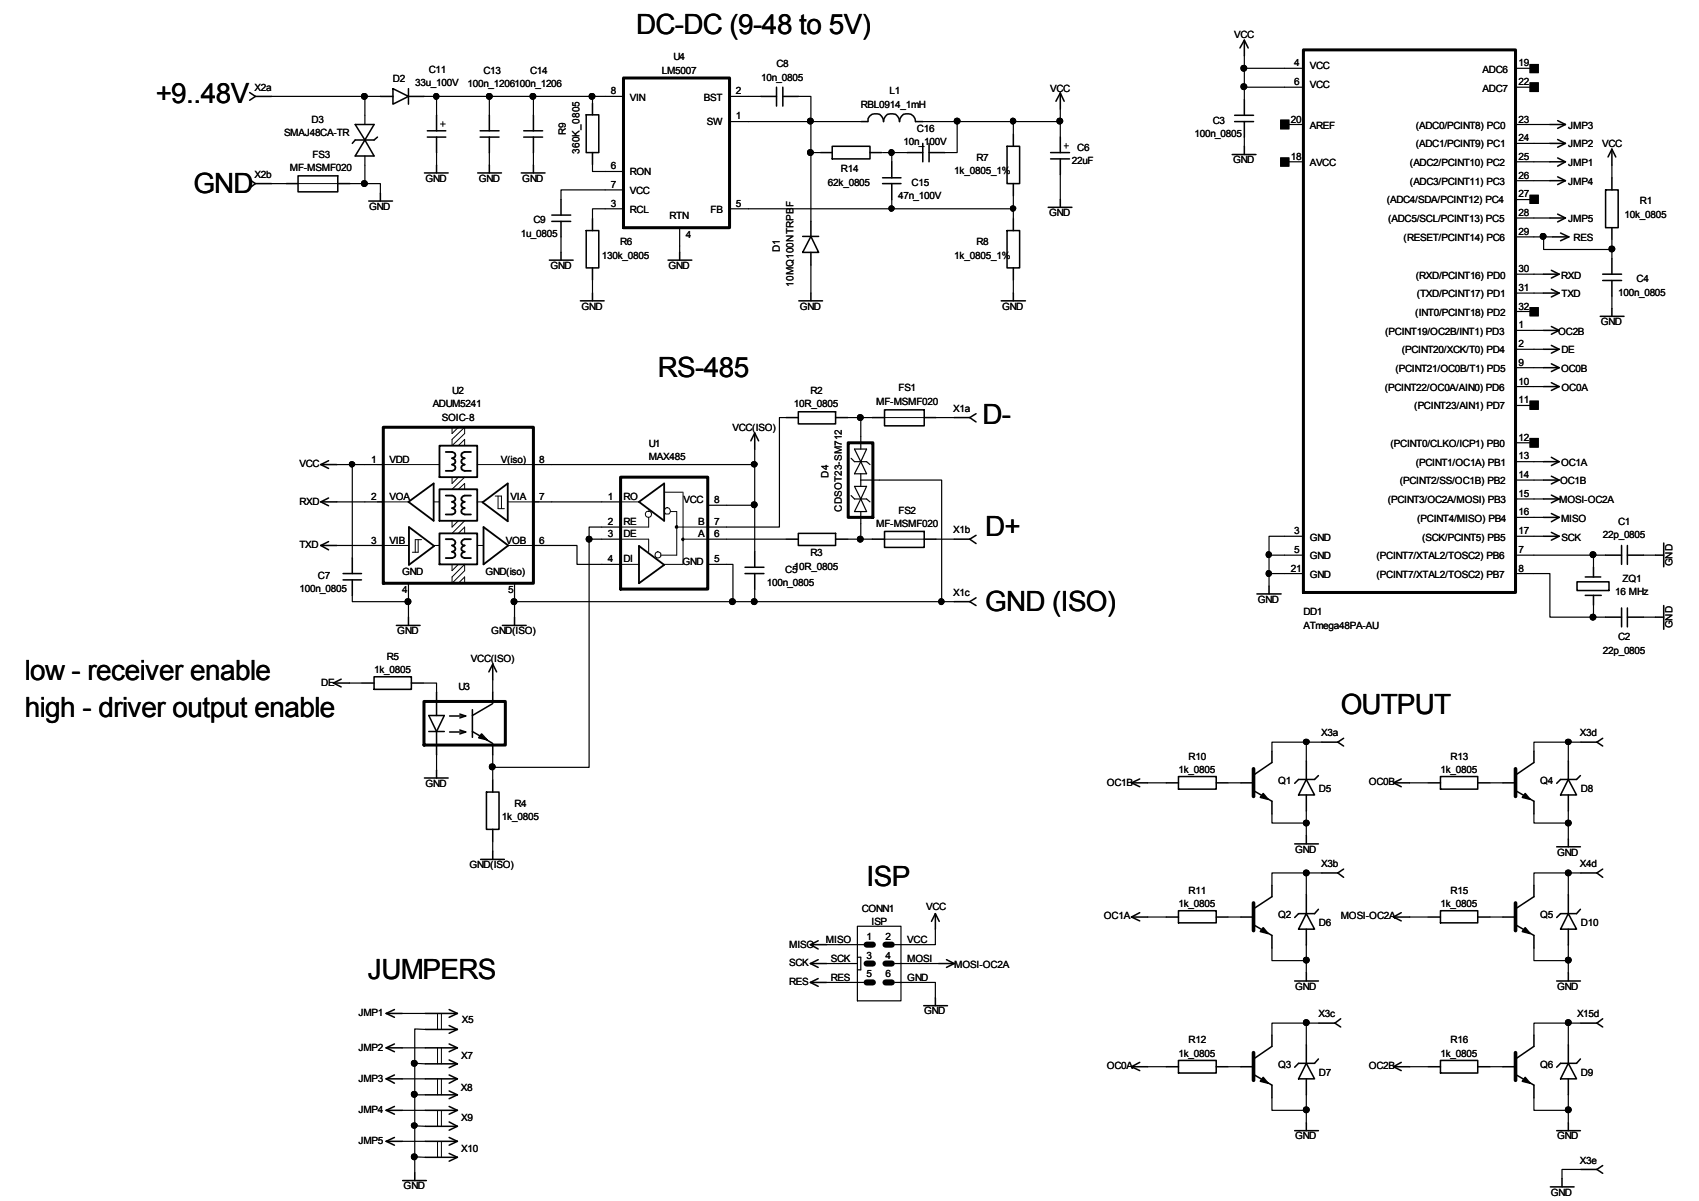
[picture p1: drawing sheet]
<svg xmlns="http://www.w3.org/2000/svg" width="297mm" height="210mm" viewBox="0 0 297 210" stroke-linecap="round" stroke-linejoin="round" font-family="sans-serif">
<g fill="#000">
<path d="M220.8 138.7l.9 1-1.4-.3zM266.7 138.7l.8 1-1.4-.3zM220.8 162.1l.9 1.1-1.4-.4zM266.7 162.1l.8 1.1-1.4-.4zM220.8 188.3l.9 1-1.4-.3zM266.7 188.3l.8 1-1.4-.3z"/>
<path d="M267.4 11.2h1.6v1.6h-1.6z" fill-rule="evenodd"/>
<path d="M267.4 14.4h1.6v1.7h-1.6z" fill-rule="evenodd"/>
<path d="M267.4 11.2h1.6v1.6h-1.6z" fill-rule="evenodd"/>
<path d="M267.4 14.4h1.6v1.7h-1.6z" fill-rule="evenodd"/>
<path d="M223.8 27.5h1.6v1.6h-1.6z" fill-rule="evenodd"/>
<path d="M223.8 20.9h1.6v1.7h-1.6z" fill-rule="evenodd"/>
<path d="M223.8 27.5h1.6v1.6h-1.6z" fill-rule="evenodd"/>
<path d="M223.8 20.9h1.6v1.7h-1.6z" fill-rule="evenodd"/>
<path d="M267.4 34h1.6v1.6h-1.6z" fill-rule="evenodd"/>
<path d="M267.4 34h1.6v1.6h-1.6z" fill-rule="evenodd"/>
<path d="M267.4 53.7h1.6v1.6h-1.6z" fill-rule="evenodd"/>
<path d="M267.4 53.7h1.6v1.6h-1.6z" fill-rule="evenodd"/>
<path d="M267.4 70h1.6v1.6h-1.6z" fill-rule="evenodd"/>
<path d="M267.4 76.5h1.6v1.7h-1.6z" fill-rule="evenodd"/>
<path d="M267.4 70h1.6v1.6h-1.6z" fill-rule="evenodd"/>
<path d="M267.4 76.5h1.6v1.7h-1.6z" fill-rule="evenodd"/>
<path d="M118.1 91.9h.3v.4h-.3z" fill-rule="evenodd"/>
<path d="M119.2 94.2l.2-.1 .2 .1-.2 .3z" fill-rule="evenodd"/>
<circle cx="63.7" cy="16.8" r=".52"/>
<circle cx="76.2" cy="16.8" r=".5"/>
<circle cx="85.5" cy="16.8" r=".52"/>
<circle cx="93.2" cy="16.8" r=".52"/>
<circle cx="103.5" cy="16.8" r=".52"/>
<circle cx="217.5" cy="11.9" r=".52"/>
<circle cx="217.5" cy="15.1" r=".52"/>
<circle cx="63.7" cy="32.1" r=".52"/>
<circle cx="141.7" cy="21.2" r=".52"/>
<circle cx="141.7" cy="26.7" r=".52"/>
<circle cx="155.8" cy="26.7" r=".5"/>
<circle cx="155.9" cy="36.4" r=".48"/>
<circle cx="167.3" cy="21.2" r=".52"/>
<circle cx="177.1" cy="21.2" r=".5"/>
<circle cx="177.1" cy="36.4" r=".48"/>
<circle cx="185.3" cy="21.2" r=".52"/>
<circle cx="269.8" cy="41.3" r=".52"/>
<circle cx="281.8" cy="43.5" r=".52"/>
<circle cx="150.4" cy="73" r=".52"/>
<circle cx="61.5" cy="81.1" r=".48"/>
<circle cx="103" cy="94.2" r=".52"/>
<circle cx="131.9" cy="88.2" r=".52"/>
<circle cx="131.9" cy="81.1" r=".5"/>
<circle cx="150.4" cy="94.2" r=".52"/>
<circle cx="221.8" cy="96.9" r=".5"/>
<circle cx="278.5" cy="96.9" r=".52"/>
<circle cx="71.3" cy="105.1" r=".52"/>
<circle cx="89.9" cy="105.1" r=".52"/>
<circle cx="128" cy="105.1" r=".52"/>
<circle cx="131.9" cy="105.1" r=".52"/>
<circle cx="164.6" cy="105.1" r=".5"/>
<circle cx="221.8" cy="100.2" r=".5"/>
<circle cx="278.5" cy="107.9" r=".52"/>
<circle cx="86" cy="134" r=".52"/>
<circle cx="228.4" cy="129.7" r=".5"/>
<circle cx="274.2" cy="129.7" r=".5"/>
<circle cx="228.4" cy="143.8" r=".52"/>
<circle cx="228.4" cy="152.6" r=".52"/>
<circle cx="274.2" cy="143.8" r=".52"/>
<circle cx="274.2" cy="152.6" r=".52"/>
<circle cx="228.4" cy="167.8" r=".52"/>
<circle cx="228.4" cy="178.7" r=".52"/>
<circle cx="274.2" cy="178.7" r=".52"/>
<circle cx="274.2" cy="167.8" r=".52"/>
<circle cx="72.4" cy="185.8" r=".52"/>
<circle cx="72.4" cy="191.3" r=".52"/>
<circle cx="72.4" cy="196.7" r=".5"/>
<circle cx="228.4" cy="194" r=".52"/>
<circle cx="274.2" cy="194" r=".52"/>
<circle cx="72.4" cy="202.2" r=".52"/>
</g>
<g fill="none" stroke="#000" stroke-width=".17">
<path d="M52.1 32.1h7M77 21.7h.8M77.4 21.3v.8M186.1 25.5h.7M186.4 25.1v.8M79 74.7v1.1l1.1-1.1M79 76.8l2.2-2.1v1.1l-2.2 2.1zM80.1 77.9l1.1-1.1v1.1M154.6 73h7M66 95.3h5.4M66 87.7h5.4M66 81.2h10.8"/>
<path d="M73.1 94.3v2.2h-1M73.7 94.3h-1.1v2.2M75.8 95.3h1M75.8 87.7h1M79 83.4v1.1l1.1-1.1M79 91v1.1l1.1-1.1M79 98.6v1.1l1.1-1.1M80.1 85.5l1.1-1v1M80.1 93.2l1.1-1.1v1.1M81.2 98.6v1.1l-2.2 2.2v-1.1zM81.2 83.4l-2.2 2.1M81.2 91l-2.2 2.2"/>
<path d="M83.4 95.3h1.1M83.4 87.7h1.1M83.4 81.2h9.9M86.6 86.7h1.1v2.2M87.1 86.7v2.2h1.1M88.9 95.3h5.4M88.9 87.7h5.4M108.5 87.7h3.2M108.5 98.6h3.2M108.5 94.2h4.9v2.2M113.4 90.4v1.7h-4.9M116.1 86h3.3"/>
<path d="M117.2 89.4h1.1v7.6h-2.8M118.3 92.1h5.4M119.4 86.1v12.5h-3.3M119.4 94.2h4.3M154.6 94.2h7M80.1 101.9l1.1-1.1v1.1M76.5 177.1v2.8M77.2 177.1v2.8M76.5 183.1v2.8M76.5 188.6v2.7M76.5 194.1v2.7M76.5 199.5v2.8"/>
<path d="M77.2 183.1v2.8M77.2 188.6v2.7M77.2 194.1v2.7M77.2 199.5v2.8"/>
<circle cx="63.7" cy="16.8" r=".52"/>
<circle cx="76.2" cy="16.8" r=".5"/>
<circle cx="85.5" cy="16.8" r=".52"/>
<circle cx="93.2" cy="16.8" r=".52"/>
<circle cx="103.5" cy="16.8" r=".52"/>
<circle cx="217.5" cy="11.9" r=".52"/>
<circle cx="217.5" cy="15.1" r=".52"/>
<circle cx="63.7" cy="32.1" r=".52"/>
<circle cx="141.7" cy="21.2" r=".52"/>
<circle cx="141.7" cy="26.7" r=".52"/>
<circle cx="155.8" cy="26.7" r=".5"/>
<circle cx="155.9" cy="36.4" r=".48"/>
<circle cx="167.3" cy="21.2" r=".52"/>
<circle cx="177.1" cy="21.2" r=".5"/>
<circle cx="177.1" cy="36.4" r=".48"/>
<circle cx="185.3" cy="21.2" r=".52"/>
<circle cx="269.8" cy="41.3" r=".52"/>
<circle cx="281.8" cy="43.5" r=".52"/>
<circle cx="150.4" cy="73" r=".52"/>
<circle cx="61.5" cy="81.1" r=".48"/>
<circle cx="103" cy="94.2" r=".52"/>
<circle cx="113.4" cy="89.9" r=".55"/>
<circle cx="115.1" cy="97" r=".55"/>
<circle cx="116.7" cy="89.3" r=".55"/>
<circle cx="131.9" cy="88.2" r=".52"/>
<circle cx="131.9" cy="81.1" r=".5"/>
<circle cx="150.4" cy="94.2" r=".52"/>
<circle cx="221.8" cy="96.9" r=".5"/>
<circle cx="278.5" cy="96.9" r=".52"/>
<circle cx="71.3" cy="105.1" r=".52"/>
<circle cx="89.9" cy="105.1" r=".52"/>
<circle cx="128" cy="105.1" r=".52"/>
<circle cx="131.9" cy="105.1" r=".52"/>
<circle cx="164.6" cy="105.1" r=".5"/>
<circle cx="221.8" cy="100.2" r=".5"/>
<circle cx="278.5" cy="107.9" r=".52"/>
<circle cx="86" cy="134" r=".52"/>
<circle cx="228.4" cy="129.7" r=".5"/>
<circle cx="274.2" cy="129.7" r=".5"/>
<circle cx="228.4" cy="143.8" r=".52"/>
<circle cx="228.4" cy="152.6" r=".52"/>
<circle cx="274.2" cy="143.8" r=".52"/>
<circle cx="274.2" cy="152.6" r=".52"/>
<circle cx="228.4" cy="167.8" r=".52"/>
<circle cx="228.4" cy="178.7" r=".52"/>
<circle cx="274.2" cy="178.7" r=".52"/>
<circle cx="274.2" cy="167.8" r=".52"/>
<circle cx="72.4" cy="185.8" r=".52"/>
<circle cx="72.4" cy="191.3" r=".52"/>
<circle cx="72.4" cy="196.7" r=".5"/>
<circle cx="228.4" cy="194" r=".52"/>
<circle cx="274.2" cy="194" r=".52"/>
<circle cx="72.4" cy="202.2" r=".52"/>
</g>
<g fill="none" stroke="#000" stroke-width=".21">
<path d="M47.5 16.8h19M63.8 16.8v5M74.1 16.8h34.9M76.3 16.8v3.4M85.6 16.8v3.4M93.3 16.8v3.4M103.6 16.8v1.1M127.5 16.8h5.6M139.6 16.8h2.2v21.9M185.4 19v5M217.5 9.7v7.7M217.5 11.9h10.4"/>
<path d="M217.5 15.2h10.4M265 11.9h3.2M265 15.2h3.2M47.5 32.1h2.6M61.2 32.1h2.6M63.8 32.1h2.7v1.7M63.8 27.3v4.8M76.3 26.7v2.2M85.6 26.7v2.2M93.3 26.7v2.2M103.6 28.9v1.1h5.4M109 36.5h-5.4v1.6"/>
<path d="M109 33.2h-10.9v1.7M118.8 39.8v4.3M127.5 21.3h23M127.5 36.5h49.7M141.8 26.7h1.6M154.3 26.7h4.3M155.9 26.7v1.6M155.9 34.9v1.6M161.3 21.3h24.1M167.3 21.3v5.4h-2.2M177.2 21.3v2.1M177.2 34.3v3.8"/>
<path d="M185.4 30.5v4.4M217.5 24v1.6M224.6 28.3h3.3M224.6 21.8h3.3M265 28.3h6M265 25.1h6M265 21.8h6M265 31.6h6M265 38.1h6M265 34.9h3.2M281.8 28.9v2.2M98.1 41.4v2.7"/>
<path d="M103.6 49v2.2M141.8 46.3v4.9M177.2 49v2.2M265 57.7h4.9M265 41.4h6.5M265 47.9h4.9M265 51.2h4.9M265 54.4h3.2M269.9 41.4v2.2h11.9M281.8 41.9v3.3M281.8 51.7v2.2M131.9 78.5v17.9"/>
<path d="M137.4 73h-1.1v19.1h-12.6M148.3 73h4.2M149.4 78.5h2.1l-1 2.2zM150.5 73v5.5M163.6 73h3.2M265 64.3h4.9M265 67.6h4.9M265 61h4.9M265 70.9h3.2M265 77.4h3.2M58.9 81.2h8.1M58.9 87.7h8.1"/>
<path d="M58.9 95.3h8.1M61.6 81.2v16.3M93.3 95.3h7.6v3.3h7.6M93.3 81.2h38.6M93.3 87.7h15.2M103 94.2v39.9h-16.9M103 94.2h5.5M108.5 92.1h-5.5v2.1M123.7 98.6h4.4v6.6M123.7 94.2h13.7M123.7 88.3h8.2M148.3 94.2h4.2"/>
<path d="M148.8 80.1l.6 .6h2.1l.6 .5M148.8 86.6l.6 .6h2.1l.6 .5M149.4 85h2.1l-1 2.2zM150.5 83.9h14.1v21.3M150.5 82.8v2.2M150.5 89.4v4.8M150.5 80.7l1 2.1h-2.1zM150.5 87.2l1 2.2h-2.1zM163.6 94.2h3.2M221.9 97h6M221.9 97v5.4M227.9 93.7h-6v3.3"/>
<path d="M265 97h15.7M265 80.7h4.9M265 83.9h4.9M265 87.2h4.9M265 90.4h4.9M265 93.7h4.9M278.6 97v2.1M287.3 97h2.1M61.1 119.4h2.1M61.6 104.1v1.1h9.8M71.4 101.9v6M74.1 119.4h2.2v1.6"/>
<path d="M86.1 118.8v2.2M90 101.9v6M90 105.2h76.8M131.9 103v2.2M221.9 100.2h6M265 100.2h6v7.7h7.6M278.6 107.9h2.1M278.6 105.7v2.2M287.3 107.9h2.1M76.3 131.9v2.7M86.1 131.9v4.3M200.6 136.8h3.3"/>
<path d="M214.8 136.8h2.2M228.4 129.7h-6v1.6M228.4 129.7v3.3M228.4 129.7h2.7M246.4 136.8h3.2M260.6 136.8h2.2M274.2 129.7h-6v1.6M274.2 129.7v3.3M274.2 129.7h2.2M86.1 147.2v1.6M222.4 142.2v1.6h6M228.4 152.6h-6v2.2"/>
<path d="M228.4 141.7v4.3M228.4 152.6v3.8M228.4 152.6h2.7M268.2 142.2v1.6h6M274.2 152.6h-6v2.2M274.2 141.7v4.9M274.2 152.6v3.8M274.2 152.6h2.2M70.3 177.1h4.1M74.4 179.9l-1.9-.1v6M144.5 168.4h5.4M144.5 171.7h6.5"/>
<path d="M144.5 165.1h6.5M149.9 161.9h7.6v13h-7.6zM149.9 167.3h.6v2.2h-.6M156.4 171.7h7.1v2.7M156.4 168.4h7.7M163.5 162.4v2.7h-7.1M200.6 160.3h3.3M214.8 160.3h2.2M222.4 165.7v2.2h6M228.4 178.8h-6v2.1M228.4 165.1v4.9M228.4 178.8v3.8"/>
<path d="M228.4 178.8h2.2M246.4 160.3h3.2M260.6 160.3h2.2M268.2 165.7v2.2h6M274.2 178.8h-6v2.1M274.2 165.1v4.9M274.2 178.8v3.8M274.2 178.8h2.2M70.3 183.1h4.1M70.3 188.6h4.1M70.3 194.1h4.1M70.3 199.5h4.1"/>
<path d="M72.5 185.8v19.2M72.5 196.8h1.9M72.5 191.3h1.9M72.5 185.8l1.9 .1M200.6 186.4h3.3M214.8 186.4h2.2M222.4 191.9v2.2h6M228.4 191.3v5M246.4 186.4h3.2M260.6 186.4h2.2M268.2 191.9v2.2h6M274.2 191.3v5"/>
<path d="M72.5 202.2l1.9 .1M276.4 204.4h-3.3v1.6"/>
</g>
<path d="M109 13.6h18.5v26.2h-18.5zM227.9 8.7h37.1v94.8h-37.1zM67 74.7h26.3v27.2h-26.3zM148.3 77.4h4.3v13h-4.3zM108.5 83.4h15.2v19.6h-15.2zM74.1 122.6h14.2v7.6h-14.2z" fill="none" stroke="#000" stroke-width=".53"/>
<g fill="none" stroke="#000" stroke-width=".27">
<path d="M43.6 16.2l1.1 .6M44.7 16.8h2.8M44.7 16.8l-1.1 .7M66.5 16.8h2.2M68.7 15.5l2.7 1.3-2.7 1.4zM71.4 15.5v2.7M71.4 16.8h2.7M103.6 18v2.1M133.1 16.8h2.7M135.8 15.2v3.3M136.9 15.2v3.3M136.9 16.8h2.7"/>
<path d="M185.4 16.3v2.7M185.4 16.3l.7 1.4M185.4 16.3l-.8 1.4M217.5 7v2.7M217.5 17.4v2.8M217.5 7l.7 1.4M217.5 7l-.7 1.4M43.6 31.4l1.1 .7M44.7 32.1h2.8M44.7 32.1l-1.1 .8M50.1 32.1h2M52.1 30.7h7v2.8h-7z"/>
<path d="M59.1 32.1h2.1M62.1 21.8h3.3l-1.6 2.7zM63.8 24.5l1.6 2.8h-3.3zM64.5 35.1h4.1M66 24l-.6 .5h-3.3l-.5 .6M66.5 33.8v1.3M74.2 30.2h4.2M74.7 24h3.2M74.7 22.9h3.2M76.3 20.2v2.7M76.3 24v2.7M76.3 28.9v1.3"/>
<path d="M83.5 30.2h4.2M83.9 24h3.3M83.9 22.9h3.3M85.6 20.2v2.7M85.6 24v2.7M85.6 28.9v1.3M91.1 30.2h4.2M91.6 24h3.3M91.6 22.9h3.3M93.3 20.2v2.7M93.3 24v2.7M93.3 28.9v1.3"/>
<path d="M96.5 38.7h3.3M96.5 37.6h3.3M98.1 34.9v2.7M98.1 38.7v2.7M102.5 20.1h2.2v6.6h-2.2zM103.6 26.7v2.1M103.6 38.2v2.1M141.8 38.7v2.6M143.5 26.7h2M145.5 25.6h6.6v2.2h-6.6zM150.6 21.3h1.1M151.8 21.3a1.35 1.35 0 0 1 1.3-1.4 1.35 1.35 0 0 1 1.4 1.4 1.34 1.34 0 0 1 1.6-1.4 1.31 1.31 0 0 1 1.2 1.4 1.4 1.4 0 0 1 1.4-1.4 1.4 1.4 0 0 1 1.4 1.4h1.2"/>
<path d="M152.1 26.7h2M154.3 32.1h3.2M154.3 31.1h3.2M155.9 28.3v2.8M155.9 32.1v2.8M158.6 26.7h2.7M161.3 25.1v3.2M162.4 26.7h2.7M162.4 25.1v3.2M176.1 25.6h2.2v6.5h-2.2zM177.2 23.5v2.1M177.2 32.1v2.1"/>
<path d="M177.2 38.2v2.1M183.3 36.2h4.1M183.7 26.7h3.3M183.7 27.8h3.3M185.4 24v2.7M185.4 27.8v2.7M185.4 34.9v1.3M215.4 27h4.2M215.9 21.3h3.3M215.9 20.2h3.3M217.5 21.3v2.7M217.5 25.6v1.4"/>
<path d="M271 21.8h2.7M271 28.3h2.7M271 25.1h2.7M271 31.6h2.7M271 38.1h2.7M272.3 27.6l1.4 .7M272.3 24.4l1.4 .7M272.3 21.1l1.4 .7M272.3 30.9l1.4 .7M272.3 37.4l1.4 .7M273.7 28.3l-1.4 .7M273.7 25.1l-1.4 .6"/>
<path d="M273.7 21.8l-1.4 .6M273.7 31.6l-1.4 .7M273.7 38.1l-1.4 .7M280.7 33.2h2.2v6.6h-2.2zM281.8 26.1v2.8M281.8 31.1v2.1M281.8 39.8v2M281.8 26.1l.7 1.3M281.8 26.1l-.7 1.3M96.1 45.5h4.1M98.1 44.1v1.4M101.5 52.6h4.1"/>
<path d="M102.5 40.3h2.2v6.5h-2.2zM103.6 46.8v2.1M103.6 51.2v1.4M116.8 45.5h4.1M118.8 44.1v1.4M139.7 52.6h4.1M140.3 41.3h2.8M141.8 41.3l1.3 2.8h-2.8zM141.8 44.1v2.2M141.8 51.2v1.4M175 52.6h4.3M176.1 40.3h2.2v6.5h-2.2z"/>
<path d="M177.2 46.8v2.1M177.2 51.2v1.4M269.9 47.9h2.7M269.9 51.2h2.7M269.9 57.7h2.7M271.2 47.2l1.4 .7M271.2 50.5l1.4 .7M271.2 57.1l1.4 .6M271.5 41.4h2.8M272.6 47.9l-1.4 .7M272.6 51.2l-1.4 .7M272.6 57.7l-1.4 .7"/>
<path d="M272.8 40.7l1.5 .7M274.3 41.4l-1.5 .7M279.8 55.3h4.1M280.2 49h3.3M280.2 47.9h3.3M281.8 45.2v2.7M281.8 49v2.7M281.8 53.9v1.4M131.9 75.7v2.8M131.9 75.7l.7 1.3M131.9 75.7l-.6 1.3M137.5 73h2.1"/>
<path d="M139.6 72h6.5v2.1h-6.5zM146.1 73h2.1M152.5 73h2.1M154.6 71.6h7v2.8h-7zM161.6 73h2M166.8 73h2.7M169.5 73l1.1 .7M170.6 72.3l-1.1 .7M269.9 64.3h2.7M269.9 67.6h2.7M269.9 61h2.7M271.2 79.9l1.4 .8"/>
<path d="M271.2 63.6l1.4 .7M271.2 66.9l1.4 .7M271.2 60.4l1.4 .6M272.6 64.3l-1.4 .6M272.6 67.6l-1.4 .6M272.6 61l-1.4 .7M56.1 87.7h2.8M56.1 87.7l1.3 .7M56.1 95.3h2.8M56.1 95.3l1.3 .8M56.1 81.2h2.8M56.1 81.2l1.3 .7"/>
<path d="M57.4 87l-1.3 .7M57.4 94.7l-1.3 .6M57.4 80.5l-1.3 .7M61.6 97.5v2.7M130.3 99.1h3.3M131.9 96.4v2.7M137.5 94.2h2.1M139.6 93.2h6.5v2.1h-6.5zM146.1 94.2h2.1M152.5 94.2h2.1M154.6 92.9h7v2.8h-7zM161.6 94.2h2"/>
<path d="M166.8 94.2h2.7M169.5 94.2l1.1 .8M170.6 93.6l-1.1 .6M269.9 83.9h2.7M269.9 80.7h2.7M269.9 87.2h2.7M269.9 90.4h2.7M269.9 93.7h2.7M271.2 83.2l1.4 .7M271.2 86.5l1.4 .7M271.2 89.7l1.4 .7M271.2 93l1.4 .7"/>
<path d="M272.6 83.9l-1.4 .7M272.6 80.7l-1.4 .7M272.6 87.2l-1.4 .7M272.6 90.4l-1.4 .8M272.6 93.7l-1.4 .7M278.6 99.1v1.7M280.7 97h2.8M283.5 95.3v3.3M284.5 95.3v3.3M284.5 97h2.8M289.4 97h1.5M290.9 94.9v4.2"/>
<path d="M58.3 119.4h2.8M58.3 119.4l1.3 .7M59.6 118.7l-1.3 .7M60 100.2h3.2M60 101.3h3.2M61.6 101.3v2.8M63.3 119.4h2.1M65.4 118.3h6.5v2.2h-6.5zM69.3 109.3h4.1M71.4 107.9v1.4M71.9 119.4h2.1M86.1 116.1v2.7"/>
<path d="M86.1 116.1l.7 1.3M86.1 116.1l-.6 1.3M87.8 109.3h4.2M90 107.9v1.4M130.3 100.2h3.3M131.9 100.2v2.8M166.8 105.2h2.7M169.5 105.2l1.1 .6M170.6 104.5l-1.1 .7M219.7 103.8h4.3M221.9 102.4v1.4M275.7 101.7h5.6v1.5h-5.6z"/>
<path d="M277.2 100.8h2.7M277.2 104.1h2.7M278.6 104.1v1.6M280.7 107.9h2.8M283.5 106.3v3.3M284.5 106.3v3.3M284.5 107.9h2.8M289.4 107.9h1.5M290.9 105.8v4.2M74.2 136h4.2M75 127.8h2.7M75 125.1h2.7l-1.4 2.7z"/>
<path d="M76.3 121v4.1M76.3 127.8v4.1M76.3 134.6v1.4M78.6 125.1h2.8M78.6 127.9h2.8M80.4 124.8l1 .3M80.4 127.6l1 .3M81.4 125.1l-1 .4M81.4 127.9l-1 .4M82.6 124v4.9M82.6 127.8l3.5 2.1M84.1 128.5l.7 .6-.9-.3"/>
<path d="M84.2 128.3l.9 1-1.4-.4zM85 138.4h2.2v6.5h-2.2zM86.1 123l-3.5 2.1M86.1 121v1.9M86.1 130v1.9M86.1 136.3v2.1M197.8 136.8h2.8M197.8 136.8l1.5 .7M199.3 136.1l-1.5 .7M203.9 136.8h2.1M206 135.7h6.6v2.2h-6.6zM212.6 136.8h2.1"/>
<path d="M217 136.8h2.2M219.2 138.2l3.2 1.8v2.2M220.8 138.9l.6 .6-.9-.3M220.8 138.7l.9 1-1.4-.3zM222.4 131.3v2l-3.2 2.2M228.4 136.2l1.4 2.7h-2.8zM228.4 133v3.2M228.4 138.9v2.8M230.5 135.6l-.7 .6h-2.8l-.6 .7M231.1 129.7h2.8M233.9 129.7l1 .7M234.9 129l-1 .7"/>
<path d="M243.6 136.8h2.8M243.6 136.8l1.4 .7M245 136.1l-1.4 .7M249.7 136.8h2.1M251.8 135.7h6.6v2.2h-6.6zM258.4 136.8h2.1M262.8 136.8h2.2M265 138.2l3.2 1.8v2.2M266.6 138.9l.6 .6-.9-.3M266.7 138.7l.8 1-1.4-.3zM268.2 131.3v2l-3.2 2.2M274.2 136.2l1.4 2.7h-2.8z"/>
<path d="M274.2 133v3.2M274.2 138.9v2.8M276.3 135.6l-.7 .6h-2.8l-.6 .7M276.4 129.7h2.8M279.2 129.7l1 .7M280.2 129l-1 .7M84 150.2h4.2M86.1 144.9v2.2M86.1 148.8v1.4M163.5 159.7v2.7M163.5 159.7l.7 1.3M163.5 159.7l-.6 1.3"/>
<path d="M199.3 159.5l-1.5 .8M206 159.2h6.6v2.1h-6.6zM222.4 154.8v1.9l-3.2 2.1M226.4 147.5h4.1M228.4 159.7l1.4 2.7h-2.8zM228.4 146v1.5M228.4 156.4v3.3M230.5 158.9l-.7 .8h-2.8l-.6 .7M231.1 152.6h2.8M233.9 152.6l1 .7M234.9 151.9l-1 .7M245 159.5l-1.4 .8"/>
<path d="M251.8 159.2h6.6v2.1h-6.6zM268.2 154.8v1.9l-3.2 2.1M272.2 148h4.1M274.2 159.7l1.4 2.7h-2.8zM274.2 146.6v1.4M274.2 156.4v3.3M276.3 158.9l-.7 .8h-2.8l-.6 .7M276.4 152.6h2.8M279.2 152.6l1 .7M280.2 151.9l-1 .7M67.5 177.1h2.8M67.5 177.1l1.5 .7"/>
<path d="M69 176.4l-1.5 .7M74.4 177.1h5.6M74.4 179.9h5.6M78.5 176.4l1.5 .7M78.5 179.2l1.5 .7M80 177.1l-1.5 .7M80 179.9l-1.5 .7M141.7 171.7h2.8M141.7 171.7l1.3 .7M141.7 168.4h2.8M141.7 168.4l1.3 .7M141.7 165.1h2.8"/>
<path d="M141.7 165.1l1.3 .8M143 171l-1.3 .7M143 167.7l-1.3 .7M143 164.4l-1.3 .7M161.5 175.8h4.1M163.5 174.4v1.4M164.1 168.4h2.7M165.5 167.7l1.3 .7M166.8 168.4l-1.3 .7M197.8 160.3h2.8M197.8 160.3l1.5 .7M203.9 160.3h2.1"/>
<path d="M212.6 160.3h2.1M217 160.3h2.2M219.2 161.6l3.2 1.9v2.2M220.8 162.4l.6 .6-.9-.4M220.8 162.1l.9 1.1-1.4-.4zM226.4 171.4h4.1M228.4 162.4v2.8M228.4 170v1.4M230.6 178.8h2.8M233.4 178.8l1 .7M234.4 178.1l-1 .7M243.6 160.3h2.8"/>
<path d="M243.6 160.3l1.4 .7M249.7 160.3h2.1M258.4 160.3h2.1M262.8 160.3h2.2M265 161.6l3.2 1.9v2.2M266.6 162.4l.6 .6-.9-.4M266.7 162.1l.8 1.1-1.4-.4zM272.2 171.4h4.1M274.2 162.4v2.8M274.2 170v1.4M276.4 178.8h2.8M279.2 178.8l1 .7"/>
<path d="M280.2 178.1l-1 .7M67.5 183.1h2.8M67.5 188.6h2.8M67.5 194.1h2.8M67.5 199.5h2.8M67.5 183.1l1.5 .7M67.5 188.6l1.5 .7M67.5 194.1l1.5 .6M67.5 199.5l1.5 .7M69 182.5l-1.5 .6M69 187.9l-1.5 .7M69 193.4l-1.5 .7"/>
<path d="M69 198.8l-1.5 .7M74.4 183.1h5.6M74.4 185.9h5.6M74.4 188.6h5.6M74.4 191.3h5.6M74.4 194.1h5.6M74.4 196.8h5.6M74.4 199.5h5.6M78.5 182.5l1.5 .6M78.5 185.3l1.5 .6M78.5 187.9l1.5 .7M78.5 190.7l1.5 .6"/>
<path d="M78.5 193.4l1.5 .7M78.5 196.1l1.5 .7M78.5 198.8l1.5 .7M80 183.1l-1.5 .7M80 185.9l-1.5 .7M80 188.6l-1.5 .7M80 191.3l-1.5 .7M80 194.1l-1.5 .6M80 196.8l-1.5 .7M80 199.5l-1.5 .7M197.8 186.4h2.8M197.8 186.4l1.5 .7"/>
<path d="M199.3 185.7l-1.5 .7M203.9 186.4h2.1M206 185.3h6.6v2.2h-6.6zM212.6 186.4h2.1M217 186.4h2.2M219.2 187.8l3.2 1.9v2.2M220.8 188.6l.6 .5-.9-.3M220.8 188.3l.9 1-1.4-.3zM222.4 180.9v2l-3.2 2.2M226.4 197.6h4.1M228.4 185.8l1.4 2.8h-2.8zM228.4 182.6v3.2"/>
<path d="M228.4 188.6v2.7M228.4 196.3v1.3M230.5 185.1l-.7 .7h-2.8l-.6 .7M243.6 186.4h2.8M243.6 186.4l1.4 .7M245 185.7l-1.4 .7M249.7 186.4h2.1M251.8 185.3h6.6v2.2h-6.6zM258.4 186.4h2.1M262.8 186.4h2.2M265 187.8l3.2 1.9v2.2M266.6 188.6l.6 .5-.9-.3"/>
<path d="M266.7 188.3l.8 1-1.4-.3zM268.2 180.9v2l-3.2 2.2M272.2 197.6h4.1M274.2 185.8l1.4 2.8h-2.8zM274.2 182.6v3.2M274.2 188.6v2.7M274.2 196.3v1.3M276.3 185.1l-.7 .7h-2.8l-.6 .7M70.4 206.3h4.1M72.5 205v1.3M74.4 202.3h5.6M78.5 201.6l1.5 .7"/>
<path d="M80 202.3l-1.5 .6M271.1 207.4h4.1M273.1 206v1.4M276.4 204.4h2.8M279.2 204.4l1 .7M280.2 203.7l-1 .7"/>
</g>
<path d="M151.5 165.1h1.1M151.5 168.4h1.1M151.5 171.7h1.1M154.8 165.1h1.1M154.8 168.4h1.1M154.8 171.7h1.1" fill="none" stroke="#000" stroke-width="1.1"/>
<g fill="none" stroke="#000" stroke-width=".32">
<path d="M76.8 77.9h6.6v5.5h-6.6zM77.9 79l1.4 .1 .2 .1 .1 .4-.1 .2-.5 .3 .5 .2v.6l-.5 .3 .5 .2v.6l-.5 .3h-1.1M82.3 79l-1.3 .1-.3 .1-.1 .4 .1 .2 .5 .3-.5 .2v.6l.5 .3-.5 .2v.6l.5 .3h1.1M71.4 87.7l4.4-3.2v6.5zM71.5 92.1l4.4 3.3-4.4 3.3zM76.8 85.5h6.6v5.5h-6.6zM76.8 93.2h6.6v5.4h-6.6zM77.9 86.6l1.4 .1 .3 .5-.1 .3-.5 .2 .5 .3v.6l-.5 .2 .5 .3v.6l-.5 .2h-1.1M77.9 94.2l1.4 .1 .3 .5-.3 .5h-.3l.3 .1 .3 .5-.1 .3-.5 .2 .5 .3v.6l-.5 .2h-1.1M82.3 86.6l-1.3 .1-.4 .5 .1 .3 .5 .2-.5 .3v.6l.5 .2-.5 .3v.6l.5 .2h1.1M82.3 94.2l-1.3 .1-.4 .5 .4 .5h.2l-.5 .4-.1 .2 .1 .3 .5 .2-.5 .3v.6l.5 .2h1.1M84.4 87.8l4.4-3.3v6.6z"/>
<path d="M84.5 92.1l4.4 3.2-4.4 3.3zM111.7 95.4l4.4 3.3-4.4 3.2zM111.7 87.7l4.4-3.2v6.5z"/>
</g>
<path d="M118.1 91.9h.3v.4h-.3zM119.2 94.2l.2-.1 .2 .1-.2 .3z" fill="none" stroke="#000" stroke-width=".22"/>
<path d="M219.2 134.4v4.8M265 134.4v4.8M219.2 157.8v4.8M265 157.8v4.8M219.2 184v4.8M265 184v4.8" fill="none" stroke="#000" stroke-width=".64"/>
<g font-size="4.9">
<text x="111.2" y="5.9">DC-DC (9-48 to 5V)</text>
<text x="27.2" y="17.9">+9..48V</text>
<text x="33.8" y="33.7">GND</text>
<text x="115" y="65.9">RS-485</text>
<text x="171.7" y="74.1">D-</text>
<text x="172.3" y="93.7">D+</text>
<text x="172.3" y="106.8">GND (ISO)</text>
<text x="4.4" y="118.8">low - receiver enable</text>
<text x="4.4" y="125.3">high - driver output enable</text>
<text x="234.4" y="124.8">OUTPUT</text>
<text x="151.5" y="154.8">ISP</text>
<text x="64.3" y="171.1">JUMPERS</text>
</g>
<g font-size="1.7">
<text x="117.7" y="10.5">U4</text>
<text x="135.8" y="11.8">C8</text>
<text x="215.8" y="6.7">VCC</text>
<text x="226.3" y="11.6">4</text>
<text x="265.5" y="11.6">19</text>
<text x="44.5" y="15.8">X2a</text>
<text x="68.7" y="14.3">D2</text>
<text x="72.6" y="15.1">33u_100V</text>
<text x="75" y="12.8">C11</text>
<text x="81.7" y="15.2">100n_1206100n_1206</text>
<text x="84.5" y="12.9">C13</text>
<text x="92.7" y="12.9">C14</text>
<text x="106.8" y="16.5">8</text>
<text x="110.1" y="17.6">VIN</text>
<text x="115.7" y="12.9">LM5007</text>
<text x="123.1" y="17.6">BST</text>
<text x="128.6" y="16.5">2</text>
<text x="133.1" y="14.1">10n_0805</text>
<text x="155.5" y="16.5">L1</text>
<text x="183.6" y="16">VCC</text>
<text x="226.3" y="14.9">6</text>
<text x="229" y="12.1">VCC</text>
<text x="229" y="15.4">VCC</text>
<text x="259.2" y="12.7">ADC6</text>
<text x="259.2" y="16">ADC7</text>
<text x="265.5" y="14.9">22</text>
<text x="49.7" y="23.8">SMAJ48CA-TR</text>
<text x="54.5" y="21.4">D3</text>
<text x="98.9" y="23.6" transform="rotate(-90 98.9 23.6)">R9</text>
<text x="123.6" y="21.9">SW</text>
<text x="128.6" y="20.8">1</text>
<text x="150.5" y="18.9">RBL0914_1mH</text>
<text x="160.3" y="23">C16</text>
<text x="208.8" y="24">100n_0805</text>
<text x="212" y="21.6">C3</text>
<text x="225.7" y="21.4">20</text>
<text x="229" y="22.5">AREF</text>
<text x="247.5" y="22.5">(ADC0/PCINT8) PC0</text>
<text x="265.5" y="21.4">23</text>
<text x="274.2" y="22.5">JMP3</text>
<text x="50.7" y="29.9">MF-MSMF020</text>
<text x="54.6" y="27.6">FS3</text>
<text x="101.3" y="26.9" transform="rotate(-90 101.3 26.9)">360K_0805</text>
<text x="106.8" y="29.5">6</text>
<text x="157.9" y="25.4">10n_100V</text>
<text x="170.7" y="28.1">R7</text>
<text x="187.4" y="28.7">22uF</text>
<text x="188.3" y="26.4">C6</text>
<text x="215.6" y="28.5">GND</text>
<text x="225.7" y="27.9">18</text>
<text x="229" y="29">AVCC</text>
<text x="246.5" y="29">(ADC2/PCINT10) PC2</text>
<text x="247.5" y="25.7">(ADC1/PCINT9) PC1</text>
<text x="265.5" y="24.7">24</text>
<text x="265.5" y="27.9">25</text>
<text x="274.2" y="29">JMP1</text>
<text x="274.2" y="25.7">JMP2</text>
<text x="280.1" y="25.7">VCC</text>
<text x="44.5" y="31.1">X2b</text>
<text x="74.4" y="31.8">GND</text>
<text x="83.7" y="31.8">GND</text>
<text x="91.3" y="31.8">GND</text>
<text x="106.8" y="32.9">7</text>
<text x="110.1" y="30.6">RON</text>
<text x="110.1" y="34">VCC</text>
<text x="144.7" y="32.5">62k_0805</text>
<text x="147" y="30.1">R14</text>
<text x="157" y="34.8">47n_100V</text>
<text x="159.4" y="32.4">C15</text>
<text x="166.8" y="30.5">1k_0805_1%</text>
<text x="242.4" y="35.6">(ADC4/SDA/PCINT12) PC4</text>
<text x="246.5" y="32.3">(ADC3/PCINT11) PC3</text>
<text x="265.5" y="31.2">26</text>
<text x="265.5" y="34.5">27</text>
<text x="274.2" y="32.3">JMP4</text>
<text x="286.7" y="35.7">R1</text>
<text x="64.6" y="36.7">GND</text>
<text x="91.1" y="41.4">1u_0805</text>
<text x="93.3" y="39">C9</text>
<text x="106.8" y="36.2">3</text>
<text x="110.1" y="37.3">RCL</text>
<text x="117" y="38.3">RTN</text>
<text x="119.9" y="41.6">4</text>
<text x="124.2" y="37.3">FB</text>
<text x="128.6" y="36.2">5</text>
<text x="183.4" y="37.8">GND</text>
<text x="242.7" y="38.9">(ADC5/SCL/PCINT13) PC5</text>
<text x="265.5" y="37.8">28</text>
<text x="265.5" y="41.1">29</text>
<text x="274.2" y="38.9">JMP5</text>
<text x="284" y="38.1">10k_0805</text>
<text x="96.2" y="47.1">GND</text>
<text x="105.2" y="45.2">130k_0805</text>
<text x="108.4" y="42.8">R6</text>
<text x="116.9" y="47.1">GND</text>
<text x="136.4" y="44" transform="rotate(-90 136.4 44)">D1</text>
<text x="166.8" y="45.2">1k_0805_1%</text>
<text x="170.7" y="42.8">R8</text>
<text x="245.4" y="42.2">(RESET/PCINT14) PC6</text>
<text x="265.5" y="47.6">30</text>
<text x="275.1" y="42.2">RES</text>
<text x="138.7" y="50.1" transform="rotate(-90 138.7 50.1)">10MQ100NTRPBF</text>
<text x="247.5" y="48.7">(RXD/PCINT16) PD0</text>
<text x="247.7" y="52">(TXD/PCINT17) PD1</text>
<text x="265.5" y="50.9">31</text>
<text x="272.9" y="48.7">RXD</text>
<text x="273" y="52">TXD</text>
<text x="282.9" y="51.7">100n_0805</text>
<text x="286.1" y="49.4">C4</text>
<text x="101.6" y="54.1">GND</text>
<text x="139.8" y="54.1">GND</text>
<text x="175.2" y="54.1">GND</text>
<text x="242.2" y="58.5">(PCINT19/OC2B/INT1) PD3</text>
<text x="247.4" y="55.2">(INT0/PCINT18) PD2</text>
<text x="265.5" y="57.4">1</text>
<text x="265.5" y="54.1">32</text>
<text x="272.4" y="58.5">OC2B</text>
<text x="279.9" y="56.8">GND</text>
<text x="244" y="65">(PCINT21/OC0B/T1) PD5</text>
<text x="245.1" y="61.7">(PCINT20/XCK/T0) PD4</text>
<text x="265.5" y="60.7">2</text>
<text x="265.5" y="63.9">9</text>
<text x="272.9" y="64.9">OC0B</text>
<text x="273" y="61.7">DE</text>
<text x="75.6" y="71.2">ADUM5241</text>
<text x="79" y="68.8">U2</text>
<text x="138.8" y="71.2">10R_0805</text>
<text x="141.7" y="68.8">R2</text>
<text x="153.2" y="70.8">MF-MSMF020</text>
<text x="157.1" y="68.4">FS1</text>
<text x="166.7" y="72">X1a</text>
<text x="242.1" y="68.3">(PCINT22/OC0A/AIN0) PD6</text>
<text x="247.3" y="71.5">(PCINT23/AIN1) PD7</text>
<text x="265.5" y="67.2">10</text>
<text x="265.5" y="70.4">11</text>
<text x="273" y="68.3">OC0A</text>
<text x="77.3" y="73.6">SOIC-8</text>
<text x="128.1" y="75.4">VCC(ISO)</text>
<text x="265.5" y="77">12</text>
<text x="52.4" y="81.7">VCC</text>
<text x="64.9" y="80.9">1</text>
<text x="68.1" y="80.9">VDD</text>
<text x="87.6" y="80.9">V(iso)</text>
<text x="94.3" y="80.9">8</text>
<text x="113.4" y="78.1">U1</text>
<text x="113.4" y="80.4">MAX485</text>
<text x="144.8" y="83.5" transform="rotate(-90 144.8 83.5)">D4</text>
<text x="243.1" y="78.1">(PCINT0/CLKO/ICP1) PB0</text>
<text x="247.5" y="81.4">(PCINT1/OC1A) PB1</text>
<text x="265.5" y="80.3">13</text>
<text x="265.5" y="83.6">14</text>
<text x="272.9" y="81.4">OC1A</text>
<text x="52.4" y="88.2">RXD</text>
<text x="64.9" y="87.4">2</text>
<text x="68.1" y="87.4">VOA</text>
<text x="89.3" y="87.4">VIA</text>
<text x="94.3" y="87.4">7</text>
<text x="106.3" y="87.4">1</text>
<text x="109" y="87.4">RO</text>
<text x="119.5" y="87.9">VCC</text>
<text x="124.8" y="87.9">8</text>
<text x="147.2" y="89.4" transform="rotate(-90 147.2 89.4)">CDSOT23-SM712</text>
<text x="157.1" y="89.7">FS2</text>
<text x="242.6" y="87.9">(PCINT3/OC2A/MOSI) PB3</text>
<text x="244.7" y="84.7">(PCINT2/SS/OC1B) PB2</text>
<text x="265.5" y="86.9">15</text>
<text x="272.6" y="88">MOSI-OC2A</text>
<text x="272.8" y="84.7">OC1B</text>
<text x="52.4" y="95.8">TXD</text>
<text x="64.9" y="95">3</text>
<text x="68.1" y="95">VIB</text>
<text x="88.4" y="95">VOB</text>
<text x="94.3" y="95">6</text>
<text x="106.3" y="91.8">2</text>
<text x="106.3" y="93.9">3</text>
<text x="109" y="91.8">RE</text>
<text x="109" y="93.9">DE</text>
<text x="122" y="93.9">A</text>
<text x="122" y="91.8">B</text>
<text x="124.8" y="93.9">6</text>
<text x="124.8" y="91.8">7</text>
<text x="153.2" y="92">MF-MSMF020</text>
<text x="166.7" y="93.2">X1b</text>
<text x="226.3" y="93.4">3</text>
<text x="229" y="94.5">GND</text>
<text x="247.8" y="91.2">(PCINT4/MISO) PB4</text>
<text x="248.6" y="94.5">(SCK/PCINT5) PB5</text>
<text x="265.5" y="90.1">16</text>
<text x="265.5" y="93.4">17</text>
<text x="272.9" y="91.2">MISO</text>
<text x="273" y="94.5">SCK</text>
<text x="280.2" y="94.1">22p_0805</text>
<text x="282.9" y="91.8">C1</text>
<text x="55.6" y="101.2">C7</text>
<text x="70.3" y="100.5">GND</text>
<text x="84.9" y="100.5">GND(iso)</text>
<text x="106.3" y="98.3">4</text>
<text x="109" y="98.3">DI</text>
<text x="119.3" y="98.8">GND</text>
<text x="124.8" y="98.3">5</text>
<text x="137.3" y="100.1">C5</text>
<text x="138.8" y="99.6">10R_0805</text>
<text x="141.7" y="97.2">R3</text>
<text x="225.7" y="99.9">21</text>
<text x="226.3" y="96.6">5</text>
<text x="229" y="97.7">GND</text>
<text x="229" y="101">GND</text>
<text x="240.7" y="97.7">(PCINT7/XTAL2/TOSC2) PB6</text>
<text x="240.7" y="101">(PCINT7/XTAL2/TOSC2) PB7</text>
<text x="265.5" y="96.6">7</text>
<text x="265.5" y="99.9">8</text>
<text x="283.7" y="101.7">ZQ1</text>
<text x="292.4" y="99" transform="rotate(-90 292.4 99)">GND</text>
<text x="52.4" y="103.5">100n_0805</text>
<text x="70.3" y="103.7">4</text>
<text x="88.9" y="103.7">5</text>
<text x="134.1" y="102.4">100n_0805</text>
<text x="166.7" y="104.1">X1c</text>
<text x="219.9" y="105.4">GND</text>
<text x="227.9" y="107.5">DD1</text>
<text x="282.4" y="104.1">16 MHz</text>
<text x="69.5" y="110.8">GND</text>
<text x="85.9" y="110.8">GND(ISO)</text>
<text x="227.9" y="109.9">ATmega48PA-AU</text>
<text x="282.9" y="111.9">C2</text>
<text x="292.4" y="109.8" transform="rotate(-90 292.4 109.8)">GND</text>
<text x="56.2" y="119.9">DE</text>
<text x="65.4" y="117.7">1k_0805</text>
<text x="67.6" y="115.3">R5</text>
<text x="82.3" y="115.7">VCC(ISO)</text>
<text x="280.2" y="114.3">22p_0805</text>
<text x="80.1" y="120.7">U3</text>
<text x="231" y="128.7">X3a</text>
<text x="276.2" y="128.7">X3d</text>
<text x="74.4" y="137.5">GND</text>
<text x="193.5" y="137.3">OC1B</text>
<text x="206" y="135.1">1k_0805</text>
<text x="207.8" y="132.8">R10</text>
<text x="223.5" y="137">Q1</text>
<text x="239.3" y="137.2">OC0B</text>
<text x="251.8" y="135.1">1k_0805</text>
<text x="253.6" y="132.8">R13</text>
<text x="269.3" y="137">Q4</text>
<text x="87.8" y="143.3">1k_0805</text>
<text x="90" y="141">R4</text>
<text x="230.6" y="138.4">D5</text>
<text x="276.4" y="138.4">D8</text>
<text x="226.4" y="149">GND</text>
<text x="272.2" y="149.5">GND</text>
<text x="82.1" y="151.7">GND(ISO)</text>
<text x="231" y="151.6">X3b</text>
<text x="276.2" y="151.6">X4d</text>
<text x="150.7" y="159.3">CONN1</text>
<text x="152.4" y="161.7">ISP</text>
<text x="161.9" y="159.1">VCC</text>
<text x="193" y="160.7">OC1A</text>
<text x="206" y="158.6">1k_0805</text>
<text x="207.8" y="156.2">R11</text>
<text x="223.5" y="160.4">Q2</text>
<text x="230.6" y="161.9">D6</text>
<text x="234.4" y="160.7">MOSI-OC2A</text>
<text x="251.8" y="158.6">1k_0805</text>
<text x="253.6" y="156.2">R15</text>
<text x="269.3" y="160.4">Q5</text>
<text x="276.4" y="161.9">D10</text>
<text x="138" y="165.7">MISO</text>
<text x="144.4" y="164.8">MISO</text>
<text x="151.5" y="164.3">1</text>
<text x="151.5" y="167.6">3</text>
<text x="154.8" y="164.3">2</text>
<text x="154.8" y="167.6">4</text>
<text x="158.6" y="164.8">VCC</text>
<text x="138" y="172.2">RES</text>
<text x="138" y="168.9">SCK</text>
<text x="145.2" y="168.1">SCK</text>
<text x="145.2" y="171.4">RES</text>
<text x="151.5" y="170.8">5</text>
<text x="154.8" y="170.8">6</text>
<text x="158.6" y="168.1">MOSI</text>
<text x="158.6" y="171.4">GND</text>
<text x="166.8" y="169.2">MOSI-OC2A</text>
<text x="226.4" y="173">GND</text>
<text x="272.2" y="173">GND</text>
<text x="62.7" y="177.6">JMP1</text>
<text x="80.7" y="178.8">X5</text>
<text x="161.6" y="177.3">GND</text>
<text x="230.5" y="177.7">X3c</text>
<text x="275.7" y="177.7">X15d</text>
<text x="62.7" y="183.6">JMP2</text>
<text x="80.6" y="185.1">X7</text>
<text x="206" y="184.7">1k_0805</text>
<text x="207.8" y="182.4">R12</text>
<text x="251.8" y="184.7">1k_0805</text>
<text x="253.6" y="182.4">R16</text>
<text x="62.7" y="189.1">JMP3</text>
<text x="80.6" y="190.7">X8</text>
<text x="193.5" y="186.9">OC0A</text>
<text x="223.5" y="186.6">Q3</text>
<text x="230.6" y="188">D7</text>
<text x="239.3" y="186.9">OC2B</text>
<text x="269.3" y="186.6">Q6</text>
<text x="276.4" y="188">D9</text>
<text x="62.7" y="194.6">JMP4</text>
<text x="80.6" y="196">X9</text>
<text x="62.7" y="200">JMP5</text>
<text x="80.6" y="201.3">X10</text>
<text x="226.4" y="199.1">GND</text>
<text x="272.2" y="199.1">GND</text>
<text x="276.2" y="203.4">X3e</text>
<text x="70.6" y="207.9">GND</text>
<text x="271.1" y="209">GND</text>
</g>
</svg>
